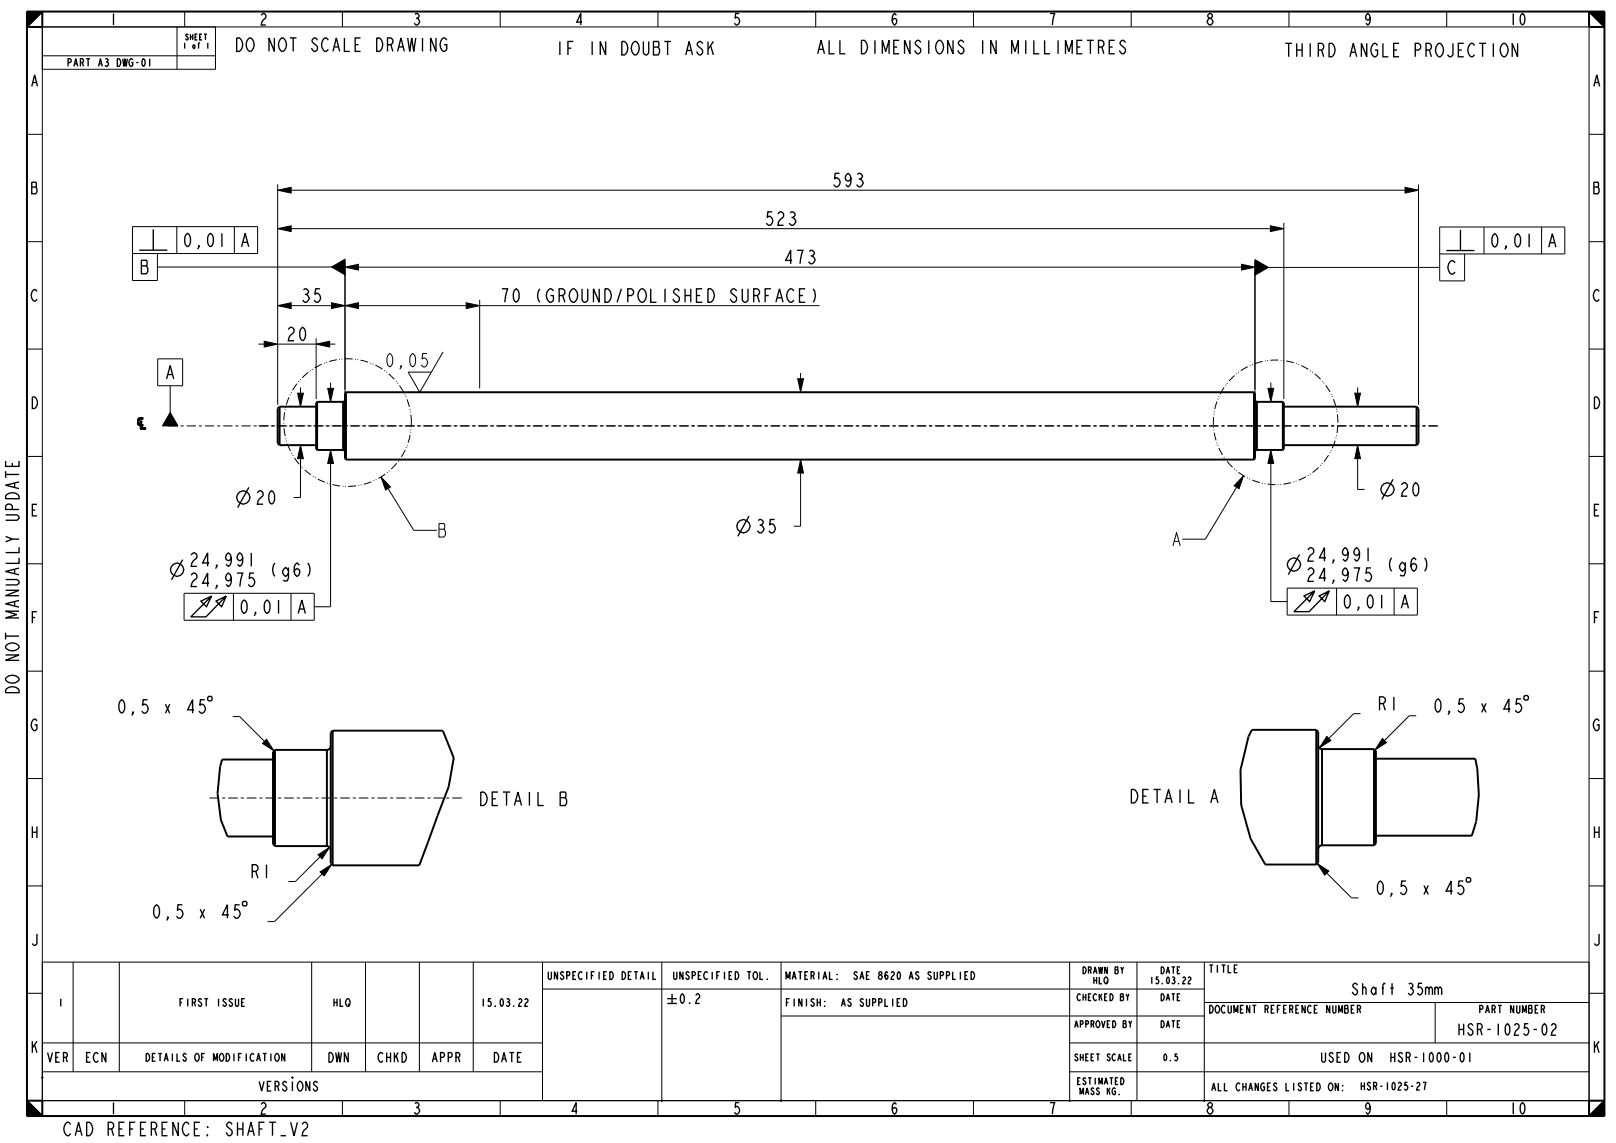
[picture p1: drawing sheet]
<svg xmlns="http://www.w3.org/2000/svg" width="420mm" height="297mm" viewBox="0 0 420 297" stroke-linecap="round" stroke-linejoin="round" font-family="sans-serif">
<g fill="#000">
<path d="M7 3h4l-4 4zM413 3h4v4zM72.2 59.4l3.5-.7v1.5zM72.2 49.4l3.5-.7v1.5zM330.2 58.7l3.5 .7-3.5 .8zM365.2 48.7l3.5 .7-3.5 .8zM72.2 79.4l3.5-.7v1.5zM89.7 69.4l3.5-.7v1.5zM86.2 78.7l3.5 .7-3.5 .8zM89.7 79.4l3.5-.7v1.5zM86.2 69.4l3.5-2v4zM121.2 78.7l3.5 .7-3.5 .8z"/>
<path d="M322.7 68.7l3.5 .7-3.5 .8zM326.2 67.5l3.5 2-3.5 2zM68.7 88.7l3.5 .7-3.5 .8zM82.2 89.4l3.5-.7v1.5zM77.3 102.2h1.5l-.7 3.5zM78.1 115.7l.7 3.5h-1.5zM85.2 100.9h1.5l-.8 3.5zM85.9 116.9l.8 3.5h-1.5zM207.3 98.4h1.5l-.7 3.5zM208.1 119.4l.7 3.5h-1.5zM329.5 100.9h1.5l-.7 3.5zM330.3 116.9l.7 3.5h-1.5z"/>
<path d="M352.1 102.2h1.5l-.8 3.5zM352.8 115.7l.8 3.5h-1.5zM99 123.9l2.5 2.6-1.3 .8zM323.2 123.6l-1.2 3.4-1.3-.8zM68.2 193.2l1.1-1.1 1.9 3zM344.8 191.3l1.1 1.1-3 2zM359.3 191.9l1.1 1.1-3 1.9zM82.7 222.1l3-1.9-2 3zM83.2 226.6l3-2-1.9 3zM342.4 224.4l3 1.9-1.1 1.1zM7 286l4 4h-4zM413 290l4-4v4z"/>
</g>
<g fill="none" stroke="#000" stroke-width=".26">
<path d="M7 3h4l-4 4zM7 7h410v279h-410zM11 3h402v287h-402zM11 14.5h45M46 7v11M48 3v4M56 7v11h-45M89 3v4M130 3v4M171 3v4M212 3v4M253 3v4"/>
<path d="M294 3v4M335 3v4M376 3v4M413 3h4v4zM7 34.9h4M413 34.9h4M46 58.9v7M60.9 58.9v7M72.2 59.4l3.5-.7v1.5zM72.2 49.4l3.5-.7v1.5zM72.2 47.9v57.3M75.7 59.4h254.5"/>
<path d="M75.7 49.4h289.5M330.2 58.7l3.5 .7-3.5 .8zM333.7 57.9v45.8M365.2 48.7l3.5 .7-3.5 .8zM368.7 47.9v57.3M385.7 59v7M400.7 59v7M7 62.8h4M34.4 65.9h32.6v-7h-32.6v14h6.5v-7M40.9 69.4h45.3M72.2 79.4l3.5-.7v1.5zM72.2 79.4h17.5"/>
<path d="M86.2 78.7l3.5 .7-3.5 .8zM86.2 69.4l3.5-2v4zM89.7 69.4l3.5-.7v1.5zM89.7 79.4l3.5-.7v1.5zM89.7 67.9v34.3M93.2 79.4h28M93.2 69.4h229.5M121.2 78.7l3.5 .7-3.5 .8zM124.7 77.9v23M124.7 79.4h88.3M322.7 68.7l3.5 .7-3.5 .8zM326.2 67.5l3.5 2-3.5 2z"/>
<path d="M326.2 67.9v34.3M329.7 69.5h44.5M374.2 66h32.5v-7h-32.5v14h6.5v-7M413 62.8h4M7 90.7h4M67.2 89.4h1.5M68.7 88.7l3.5 .7-3.5 .8zM72.2 89.4h10M82.2 89.4l3.5-.7v1.5zM82.2 87.9v15.8M85.7 89.4h1.5M85.9 99.4v1.5"/>
<path d="M115.2 91.4l-6.1 10.5-3-5.2h6M207.3 98.4h1.5l-.7 3.5zM208.1 96.9v1.5M330.3 99.4v1.5M413 90.7h4M7 118.6h4M77.3 102.2h1.5l-.7 3.5zM78.1 115.7l.7 3.5h-1.5zM78.1 100.7v1.5M78.1 119.2v10.1h-1.8M85.2 100.9h1.5l-.8 3.5zM85.9 116.9l.8 3.5h-1.5z"/>
<path d="M208.1 119.4l.7 3.5h-1.5zM329.5 100.9h1.5l-.7 3.5zM330.3 116.9l.7 3.5h-1.5zM352.1 102.2h1.5l-.8 3.5zM352.8 115.7l.8 3.5h-1.5zM352.8 119.2v8h1.8M352.8 100.7v1.5M413 118.6h4M85.9 120.4v37.3h-4.2M99 123.9l2.5 2.6-1.3 .8zM100.8 126.9l6.7 10.9h6M208.1 122.9v13.8h-1.8"/>
<path d="M321.4 126.6l-8.1 13.5h-6M323.2 123.6l-1.2 3.4-1.3-.8zM330.3 120.4v35.9h4.2M7 146.5h4M47.8 154.2h33.9v7h-33.9zM60.7 154.2v7M75.6 154.2v7M334.5 152.8h33.9v7h-33.9zM347.4 152.8v7M362.3 152.8v7M413 146.5h4M7 174.4h4"/>
<path d="M413 174.4h4M60.5 186.2h1.8l6.4 6.4M68.2 193.2l1.1-1.1 1.9 3zM344.8 191.3l1.1 1.1-3 2zM353.6 185.4h-1.8l-6.4 6.5M359.3 191.9l1.1 1.1-3 1.9zM368.1 186h-1.8l-6.5 6.4M7 202.3h4M413 202.3h4M7 230.2h4M82.7 222.1l3-1.9-2 3zM83.2 222.6l-6.4 6.5h-1.8"/>
<path d="M83.2 226.6l3-2-1.9 3zM83.7 227.1l-12.4 12.4h-1.8M342.4 224.4l3 1.9-1.1 1.1zM344.8 226.9l6.5 6.4h1.8M413 230.2h4M7 258.1h4M11 250h402M19 250v28.5M31 250v28.5M81 250v28.5M95 250v28.5M109 250v28.5"/>
<path d="M123 250v28.5M141 257h172M141 250v36M172 250v36M203 250v36M278 250v36M295.5 250v36M313 250v36M413 258.1h4M11 271h130M11 278.5h130M203 264h110"/>
<path d="M278 271h135M278 278.5h135M313 260.5h100M373 260.5v10.5M7 286l4 4h-4zM48 286v4M89 286v4M130 286v4M171 286v4M212 286v4M253 286v4M294 286v4"/>
<path d="M335 286v4M376 286v4M413 290l4-4v4z"/>
</g>
<g fill="none" stroke="#000" stroke-width=".51">
<path d="M7 7l4-4v4zM7 3h410v287h-410zM413 3l4 4h-4zM72.7 105.7l-.5 .5v9l.5 .5M72.7 105.7v10M72.7 115.7h9.5M72.7 105.7h9.5M82.4 104.4l-.2 .3v12l.2 .2M82.4 104.4v12.5M82.4 116.9h6.8M82.4 104.4h6.8M89.2 116.9l.2 .1 .3 .4"/>
<path d="M89.2 104.4v12.5M89.7 103.9l-.3 .5h-.2M89.9 101.9l-.2 .3v17l.2 .2M89.9 101.9v17.5M89.9 119.4h236M89.9 101.9h236M325.9 101.9l.3 .3v17l-.3 .2M325.9 101.9v17.5M326.2 103.9l.2 .5h.3M326.7 116.9l-.3 .1-.2 .4M326.7 116.9h6.7M326.7 104.4h6.7"/>
<path d="M326.7 104.4v12.5M333.4 104.4l.3 .3v12l-.3 .2M333.4 104.4v12.5M333.7 115.7h34.5M333.7 105.7h34.5M368.2 105.7l.5 .5v9l-.5 .5M368.2 105.7v10M71 197.4h-13.3l-.5 1.8-.7 7 .9 6.8 1.7 4.4h11.9M71.5 194.9l-.5 .5v24l.5 .5M71.5 194.9v25M71.5 194.9h13.5M85 194.9v25"/>
<path d="M86 193.9a1 1 0 0 1-1 1M86.5 189.9h28.4l.3 .1 2.7 6.9-1.3 7.5-7.6 20.5h-22.5M86.5 189.9l-.5 .5v34l.5 .5M86.5 189.9v35M342.1 189.6h-16.7l-.9 1.8-2.1 8.7 .2 9.1 2.4 8.7 3.8 6.7h13.3M342.1 189.6v35M342.1 189.6l.5 .5v34l-.5 .5M342.6 193.6a1 1 0 0 0 1 1M343.6 194.6v25M343.6 194.6h13.5M357.1 194.6v25M357.1 194.6l.5 .5v24l-.5 .5"/>
<path d="M357.6 197.1h25.8l.6 2.7 .3 6.8-.6 6.9-1.2 3.6h-24.9M71.5 219.9h13.5M85 219.9a1 1 0 0 1 1 1M343.6 219.6a1 1 0 0 0-1 1M343.6 219.6h13.5M10.8 279.8l.4 .4M11.2 279.8l-.4 .4M75.8 279.8l.4 .4M76.2 279.8l-.4 .4M7 286h4v4zM171.8 285.8l.4 .4M172.2 285.8l-.4 .4"/>
<path d="M202.8 285.8l.4 .4M203.2 285.8l-.4 .4M277.8 285.8l.4 .4M278.2 285.8l-.4 .4M413 286h4l-4 4z"/>
</g>
<g fill="none" stroke="#000" stroke-width=".35">
<path d="M61.5 9.9a1.2 1.2 0 0 1 1.4 .8 2.17 2.17 0 0 1-.7 2.7h-.7zM116.1 10.4l-.5-.5a1.15 1.15 0 0 0-1.1 .8 2.17 2.17 0 0 0 .7 2.7h.4l.5-.6v-1.2h-.7M212.5 14l.9-3.5 .9 3.5M212.9 12.8h1M292.5 11.1l-.5-.6a.8 .8 0 0 0-.9 .9l.5 .5a1.23 1.23 0 0 1 .7 1.8l-.3 .3a1.15 1.15 0 0 1-1.1-.9M334 11.3h1.8M394.4 11.3v3.5l-1.4-3.5v3.5M39.8 59.6v5.4M379.6 59.7v5.4M36.2 65h7.3M48.4 60.9l.4-.3a2.28 2.28 0 0 1 0 3.5 2.38 2.38 0 0 1-.4-3.2zM51.7 64.1l-.2-.3h.2v.3l-.3 .6"/>
<path d="M54.3 60.9l.4-.3a2.28 2.28 0 0 1 0 3.5 2.38 2.38 0 0 1-.4-3.2zM57.7 60.6v3.5M207.8 76.8h.9M209.3 75h-1.5v3.5h1.5M211.3 75a2.96 2.96 0 0 1 0 3.5M375.9 65.1h7.3M388.1 61l.4-.3a2.28 2.28 0 0 1 0 3.5 2.38 2.38 0 0 1-.4-3.2zM391.5 64.2l-.2-.3h.2v.3l-.4 .6M394.1 61l.3-.3a2.28 2.28 0 0 1 0 3.5 2.38 2.38 0 0 1-.3-3.2zM397.4 60.7v3.5M1.5 119.8v1.4h3.5v-1.4M3.2 120.3v.9"/>
<path d="M64.7 126.6l-2.9 5.3M194.7 134.1l-2.9 5.3M362.1 124.5l-3 5.3M47.5 145.4l-2.9 5.3M55 154.9l-2.8 1.3 1.5 1.5 1.3-2.8-5.4 5.4h3.9l5.3-5.4-2.7 1.3 1.5 1.5 1.2-2.8M63.1 156.2l.4-.3a2.28 2.28 0 0 1 0 3.5 2.37 2.37 0 0 1-.4-3.2zM66.4 159.4l-.1-.3h.1v.3l-.3 .6M69 156.2l.4-.3a2.28 2.28 0 0 1 0 3.5 2.37 2.37 0 0 1-.4-3.2zM72.4 155.9v3.5M337.7 144.1l-2.9 5.2M341.7 153.5l-2.8 1.4 1.5 1.4 1.3-2.8-5.4 5.4h3.9l5.3-5.4-2.6 1.4 1.4 1.4 1.2-2.8M349.8 154.9l.4-.3a2.28 2.28 0 0 1 0 3.5 2.38 2.38 0 0 1-.4-3.2z"/>
<path d="M353.1 158.1l-.1-.3h.1v.3l-.3 .6M355.8 154.9l.3-.3a2.28 2.28 0 0 1 0 3.5 2.37 2.37 0 0 1-.3-3.2zM359.1 154.6v3.5M1.7 178.9a2.23 2.23 0 0 1 3.3 .4v.7h-3.5v-.7zM43 183l1.1 2.3M44.1 183l-1.1 2.3M50.4 184.4h-1.6l1.3-2.6v3.5M53.2 181.8h-1.1l-.2 1.5 .4-.3a1.17 1.17 0 0 1 1.1 1.2 1.17 1.17 0 0 1-1.1 1.1l-.6-.6M54.3 180.9h.5l.3 .3v.6l-.3 .3h-.5l-.3-.3v-.6zM385.1 182.8l1.1 2.3M386.2 182.8l-1.1 2.3M392.5 184.2h-1.6l1.3-2.6v3.5"/>
<path d="M395.3 181.6h-1.1l-.2 1.5 .4-.3a1.17 1.17 0 0 1 1.1 1.1 1.17 1.17 0 0 1-1.1 1.2l-.6-.6M396.1 181l.3-.3h.5l.3 .3v.6l-.3 .3h-.5l-.3-.3zM52 236.3l1.2 2.3M53.2 236.3l-1.2 2.3M59.5 237.7h-1.7l1.3-2.6v3.5M62.3 235.1h-1.1l-.2 1.5 .3-.3a1.17 1.17 0 0 1 1.2 1.1 1.17 1.17 0 0 1-1.2 1.2l-.5-.6M63.3 234.2h.6l.3 .3v.6l-.3 .3h-.6l-.3-.3v-.6zM370.1 230.1l1.1 2.3M371.2 230.1l-1.1 2.3M377.5 231.6h-1.6l1.3-2.7v3.5M380.3 228.9h-1.1l-.2 1.5 .4-.3a1.17 1.17 0 0 1 1.1 1.2 1.17 1.17 0 0 1-1.1 1.1l-.6-.6M381.4 228.1h.5l.3 .2v.6l-.3 .3h-.5l-.3-.3v-.6z"/>
<path d="M169.7 252.5v2h.8M173.4 259.5h2.5M174.7 258.2v2.5M177.1 258.5l.2-.3a1.69 1.69 0 0 1 0 2.5 1.77 1.77 0 0 1-.2-2.2zM180.8 258.7l.4-.5h.3l.3 .5a.97 .97 0 0 1-.6 1l-.4 1h1M217.5 254.3l.1 .2zM217.5 253.2l.1 .1zM234.8 259.5a1.01 1.01 0 0 1 .9 1 1.01 1.01 0 0 1-.9 1zM250.8 253.5h.5M251.6 252.5h-.8v2h.8M252.4 252.5a1.01 1.01 0 0 1 .9 1 1.01 1.01 0 0 1-.9 1zM38 273.7a1.01 1.01 0 0 1 .9 1 1.01 1.01 0 0 1-.9 1z"/>
<path d="M74 273.7v2l-.8-2v2M173.4 260.7h2.5M179.2 260.5l.1 .2zM343.5 273.5v2.1l.4 .4h.2l.4-.4v-2.1M351.2 262.2h.5M352 261.2h-.8v2h.8M352.8 262.2h.5l.3-.3v-.3l-.3-.4h-.5v2M353.3 262.2l.3 1M18.3 292.2l-.5-.6a1.15 1.15 0 0 0-1 .9 2.17 2.17 0 0 0 .7 2.6h.3l.5-.6M347.8 281.4v2l-.8-2v2M348.9 283.2l.1 .2zM348.9 282.1l.1 .1z"/>
<circle cx="63.2" cy="129.3" r="1.72"/>
<circle cx="193.2" cy="136.7" r="1.72"/>
<circle cx="360.6" cy="127.2" r="1.72"/>
<circle cx="46" cy="148" r="1.72"/>
<circle cx="336.3" cy="146.7" r="1.72"/>
</g>
<path d="M106.9 109.8a16.6 16.6 0 0 0-24.4-14.6 16.6 16.6 0 0 0-1.4 28.4 16.6 16.6 0 0 0 25.7-12.2l.1-1.6M347.7 109.7a16.2 16.2 0 0 0-23.8-14.2 16.2 16.2 0 0 0-1.4 27.7 16.2 16.2 0 0 0 25.1-11.8l.1-1.7" fill="none" stroke="#000" stroke-width=".26" stroke-dasharray="2.1 .6 .2 .4 .2 .6" stroke-linecap="butt"/>
<!-- layer: 02___PRT_ALL_AXES -->
<path d="M44.2 107.2l2 3.5h-4z" fill="#000"/>
<g fill="none" stroke="#000" stroke-width=".26">
<path d="M41 93.2h6.5v7h-6.5zM43.8 110.7h2.4M44.2 107.2l2 3.5h-4zM44.2 100.2v7M47 110.7h.7M48.5 110.7h2.4M51.7 110.7h.8M53.3 110.7h2.4M56.4 110.7h.8M58 110.7h2.4M61.2 110.7h.8M62.8 110.7h2.4"/>
<path d="M65.9 110.7h.8M67.5 110.7h2.4M70.7 110.7h.8M72.3 110.7h2.3M75.4 110.7h.8M77 110.7h2.4M80.2 110.7h.8M81.7 110.7h2.4M84.9 110.7h.8M86.5 110.7h2.4M89.7 110.7h.8M91.2 110.7h2.4"/>
<path d="M94.4 110.7h.8M96 110.7h2.4M99.2 110.7h.7M100.7 110.7h2.4M103.9 110.7h.8M105.5 110.7h2.4M108.7 110.7h.7M110.2 110.7h2.4M113.4 110.7h.8M115 110.7h2.4M118.1 110.7h.8M119.7 110.7h2.4"/>
<path d="M122.9 110.7h.8M124.5 110.7h2.4M127.6 110.7h.8M129.2 110.7h2.4M132.4 110.7h.8M134 110.7h2.4M137.1 110.7h.8M138.7 110.7h2.4M141.9 110.7h.8M143.4 110.7h2.4M146.6 110.7h.8M148.2 110.7h2.4"/>
<path d="M151.4 110.7h.8M152.9 110.7h2.4M156.1 110.7h.8M157.7 110.7h2.4M160.9 110.7h.7M162.4 110.7h2.4M165.6 110.7h.8M167.2 110.7h2.4M170.4 110.7h.7M171.9 110.7h2.4M175.1 110.7h.8M176.7 110.7h2.4"/>
<path d="M179.9 110.7h.7M181.4 110.7h2.4M184.6 110.7h.8M186.2 110.7h2.4M189.3 110.7h.8M190.9 110.7h2.4M194.1 110.7h.8M195.7 110.7h2.4M198.8 110.7h.8M200.4 110.7h2.4M203.6 110.7h.8M205.1 110.7h2.4"/>
<path d="M208.3 110.7h.8M209.9 110.7h2.4M213.1 110.7h.8M214.6 110.7h2.4M217.8 110.7h.8M219.4 110.7h2.4M222.6 110.7h.8M224.1 110.7h2.4M227.3 110.7h.8M228.9 110.7h2.4M232.1 110.7h.7M233.6 110.7h2.4"/>
<path d="M236.8 110.7h.8M238.4 110.7h2.4M241.6 110.7h.7M243.1 110.7h2.4M246.3 110.7h.8M247.9 110.7h2.4M251 110.7h.8M252.6 110.7h2.4M255.8 110.7h.8M257.4 110.7h2.4M260.5 110.7h.8M262.1 110.7h2.4"/>
<path d="M265.3 110.7h.8M266.9 110.7h2.3M270 110.7h.8M271.6 110.7h2.4M274.8 110.7h.8M276.3 110.7h2.4M279.5 110.7h.8M281.1 110.7h2.4M284.3 110.7h.8M285.8 110.7h2.4M289 110.7h.8M290.6 110.7h2.4"/>
<path d="M293.8 110.7h.7M295.3 110.7h2.4M298.5 110.7h.8M300.1 110.7h2.4M303.3 110.7h.7M304.8 110.7h2.4M308 110.7h.8M309.6 110.7h2.4M312.7 110.7h.8M314.3 110.7h2.4M317.5 110.7h.8M319.1 110.7h2.4"/>
<path d="M322.2 110.7h.8M323.8 110.7h2.4M327 110.7h.8M328.6 110.7h2.4M331.7 110.7h.8M333.3 110.7h2.4M336.5 110.7h.8M338 110.7h2.4M341.2 110.7h.8M342.8 110.7h2.4M346 110.7h.8M347.5 110.7h2.4"/>
<path d="M350.7 110.7h.8M352.3 110.7h2.4M355.5 110.7h.7M357 110.7h2.4M360.2 110.7h.8M361.8 110.7h2.4M365 110.7h.7M366.5 110.7h2.4M369.7 110.7h.8M371.3 110.7h2.4"/>
</g>
<!-- layer: 03___PRT_ALL_CURVES -->
<g fill="none" stroke="#000" stroke-width=".26">
<path d="M67.2 110.7h2.4M70.4 110.7h.7M71.9 110.7h2.4M75.1 110.7h.8M76.7 110.7h2.4M79.9 110.7h.7M81.4 110.7h2.4M84.6 110.7h.8M86.2 110.7h2.4M89.4 110.7h.7M90.9 110.7h2.4M94.1 110.7h.8"/>
<path d="M95.7 110.7h2.4M98.9 110.7h.7M100.4 110.7h2.4M103.6 110.7h.8M105.2 110.7h2.4M108.4 110.7h.7M109.9 110.7h2.4M113.1 110.7h.8M114.7 110.7h2.4M117.9 110.7h.8M119.4 110.7h2.4M122.6 110.7h.8"/>
<path d="M124.2 110.7h2.4M127.4 110.7h.8M128.9 110.7h2.4M132.1 110.7h.8M133.7 110.7h2.4M136.9 110.7h.8M138.4 110.7h2.4M141.6 110.7h.8M143.2 110.7h2.4M146.4 110.7h.8M147.9 110.7h2.4M151.1 110.7h.8"/>
<path d="M152.7 110.7h2.4M155.9 110.7h.8M157.4 110.7h2.4M160.6 110.7h.8M162.2 110.7h2.4M165.4 110.7h.8M166.9 110.7h2.5M170.1 110.7h.8M171.7 110.7h2.4M174.9 110.7h.8M176.5 110.7h2.4M179.6 110.7h.8"/>
<path d="M181.2 110.7h2.4M184.4 110.7h.8M186 110.7h2.4M189.1 110.7h.8M190.7 110.7h2.4M193.9 110.7h.8M195.5 110.7h2.4M198.6 110.7h.8M200.2 110.7h2.4M203.4 110.7h.8M205 110.7h2.4M208.1 110.7h.8"/>
<path d="M209.7 110.7h2.4M212.9 110.7h.8M214.5 110.7h2.4M217.6 110.7h.8M219.2 110.7h2.4M222.4 110.7h.8M224 110.7h2.4M227.2 110.7h.7M228.7 110.7h2.4M231.9 110.7h.8M233.5 110.7h2.4M236.7 110.7h.7"/>
<path d="M238.2 110.7h2.4M241.4 110.7h.8M243 110.7h2.4M246.2 110.7h.7M247.7 110.7h2.4M250.9 110.7h.8M252.5 110.7h2.4M255.7 110.7h.7M257.2 110.7h2.4M260.4 110.7h.8M262 110.7h2.4M265.2 110.7h.7"/>
<path d="M266.7 110.7h2.4M269.9 110.7h.8M271.5 110.7h2.4M274.7 110.7h.8M276.2 110.7h2.4M279.4 110.7h.8M281 110.7h2.4M284.2 110.7h.8M285.7 110.7h2.4M288.9 110.7h.8M290.5 110.7h2.4M293.7 110.7h.8"/>
<path d="M295.2 110.7h2.4M298.4 110.7h.8M300 110.7h2.4M303.2 110.7h.8M304.7 110.7h2.4M307.9 110.7h.8M309.5 110.7h2.4M312.7 110.7h.8M314.2 110.7h2.4M317.4 110.7h.8M319 110.7h2.4M322.2 110.7h.8"/>
<path d="M323.7 110.7h2.5M326.9 110.7h.8M328.5 110.7h2.4M331.7 110.7h.8M333.3 110.7h2.4M336.4 110.7h.8M338 110.7h2.4M341.2 110.7h.8M342.8 110.7h2.4M345.9 110.7h.8M347.5 110.7h2.4M350.7 110.7h.8"/>
<path d="M352.3 110.7h2.4M355.4 110.7h.8M357 110.7h2.4M360.2 110.7h.8M361.8 110.7h2.4M364.9 110.7h.8M366.5 110.7h2.4M369.7 110.7h.8M371.3 110.7h2.4M54.4 207.4h2.5M57.7 207.4h.8M59.3 207.4h2.5"/>
<path d="M62.6 207.4h.8M64.1 207.4h2.6M67.4 207.4h.8M69 207.4h2.5M72.3 207.4h.8M73.9 207.4h2.5M77.1 207.4h.8M78.7 207.4h2.5M82 207.4h.8M83.6 207.4h2.5M86.8 207.4h.8M88.4 207.4h2.5"/>
<path d="M91.7 207.4h.8M93.3 207.4h2.5M96.5 207.4h.8M98.1 207.4h2.5M101.4 207.4h.8M103 207.4h2.5M106.3 207.4h.7M107.8 207.4h2.5M111.1 207.4h.8M112.7 207.4h2.5M116 207.4h.7M117.5 207.4h2.5"/>
</g>
<text font-size="5.3" x="35.3" y="111.5">℄</text>
<g font-size="4.6">
<text x="63.1" y="13.4">DO NOT SCALE DRAWING</text>
<text x="145.8" y="14.3">IF IN DOUBT ASK</text>
<text x="215.3" y="14">ALL DIMENSIONS IN MILLIMETRES</text>
<text x="336.1" y="14.8">THIRD ANGLE PROJECTION</text>
<text x="216" y="48.5">593</text>
<text x="198.5" y="58.5">523</text>
<text x="62.2" y="64.1">A</text>
<text x="402" y="64.2">A</text>
<text x="36.2" y="71.1">B</text>
<text x="203.5" y="68.5">473</text>
<text x="375.9" y="71.2">C</text>
<text x="77.9" y="78.5">35</text>
<text x="129.7" y="78.5">70</text>
<text x="138.4" y="78.5">(GROUND/POLISHED SURFACE)</text>
<text x="74.2" y="88.5">20</text>
<text x="99.8" y="95.4">0,05</text>
<text x="42.7" y="98.5">A</text>
<text x="66.1" y="131">20</text>
<text x="363.5" y="128.9">20</text>
<text x="113.5" y="139.5">B</text>
<text x="196.1" y="138.5">35</text>
<text x="304.3" y="141.8">A</text>
<text x="48.9" y="147.2">24,991</text>
<text x="69.5" y="149.8">(g6)</text>
<text x="339.2" y="145.8">24,991</text>
<text x="359.8" y="148.4">(g6)</text>
<text x="48.9" y="152.4">24,975</text>
<text x="339.2" y="151.1">24,975</text>
<text x="76.9" y="159.4">A</text>
<text x="363.6" y="158.1">A</text>
<text x="5" y="178.2" transform="rotate(-90 5 178.2)">DO NOT MANUALLY UPDATE</text>
<text x="30.2" y="185.3">0,5</text>
<text x="357.8" y="184.6">R1</text>
<text x="372.3" y="185.1">0,5</text>
<text x="124.2" y="209.3">DETAIL B</text>
<text x="293.3" y="208.6">DETAIL A</text>
<text x="64.8" y="228.2">R1</text>
<text x="357.3" y="232.4">0,5</text>
<text x="39.2" y="238.6">0,5</text>
<text x="18" y="295.1">CAD REFERENCE:</text>
<text x="59.1" y="295.1">SHAFT_V2</text>
</g>
<g font-size="3.9">
<text x="28.4" y="6.5">1</text>
<text x="67.4" y="6.5">2</text>
<text x="107.3" y="6.5">3</text>
<text x="149.4" y="6.5">4</text>
<text x="190.4" y="6.5">5</text>
<text x="231.4" y="6.5">6</text>
<text x="272.4" y="6.5">7</text>
<text x="313.4" y="6.5">8</text>
<text x="354.4" y="6.5">9</text>
<text x="392.3" y="6.5">10</text>
<text x="7.9" y="22.5">A</text>
<text x="413.9" y="22.5">A</text>
<text x="7.9" y="50.4">B</text>
<text x="413.9" y="50.4">B</text>
<text x="7.9" y="78.3">C</text>
<text x="413.9" y="78.3">C</text>
<text x="7.9" y="106.2">D</text>
<text x="413.9" y="106.2">D</text>
<text x="7.9" y="134.1">E</text>
<text x="413.9" y="134.1">E</text>
<text x="7.9" y="161.9">F</text>
<text x="413.9" y="161.9">F</text>
<text x="7.9" y="189.8">G</text>
<text x="413.9" y="189.8">G</text>
<text x="7.9" y="217.7">H</text>
<text x="413.9" y="217.7">H</text>
<text x="7.9" y="245.6">J</text>
<text x="413.9" y="245.6">J</text>
<text x="352" y="258.5">Shaft 35mm</text>
<text x="379.8" y="269">HSR-1025-02</text>
<text x="7.9" y="273.5">K</text>
<text x="413.9" y="273.5">K</text>
<text x="28.4" y="289.5">1</text>
<text x="67.4" y="289.5">2</text>
<text x="107.3" y="289.5">3</text>
<text x="148.3" y="289.5">4</text>
<text x="190.4" y="289.5">5</text>
<text x="231.4" y="289.5">6</text>
<text x="272.4" y="289.5">7</text>
<text x="313.4" y="289.5">8</text>
<text x="354.4" y="289.5">9</text>
<text x="392.3" y="289.5">10</text>
</g>
<g font-size="3.3">
<text x="12.2" y="276">VER</text>
<text x="22.2" y="276">ECN</text>
<text x="85.2" y="276">DWN</text>
<text x="98.3" y="276">CHKD</text>
<text x="112.3" y="276">APPR</text>
<text x="128.3" y="276">DATE</text>
<text x="344.6" y="276">USED ON</text>
<text x="361.2" y="276">HSR-1000-01</text>
<text x="67.7" y="283.5">VERSIONS</text>
</g>
<g font-size="2.6">
<text x="17.6" y="17.3">PART</text>
<text x="25.4" y="17.3">A3</text>
<text x="30.4" y="17.3">DWG-0</text>
<text x="38.2" y="17.3">1</text>
<text x="143.3" y="254.5">UNSPECIFIED DETAIL</text>
<text x="175.8" y="254.5">UNSPECIFIED TOL.</text>
<text x="204" y="254.5">MATERIAL:</text>
<text x="220.2" y="254.5">SAE 8620 AS SUPPLIED</text>
<text x="314" y="252.7">TITLE</text>
<text x="15" y="261.5">1</text>
<text x="47.2" y="261.5">FIRST ISSUE</text>
<text x="86.5" y="261.5">HLQ</text>
<text x="125.4" y="261.5">15.03.22</text>
<text x="204" y="261.5">FINISH:</text>
<text x="217.2" y="261.5">AS SUPPLIED</text>
<text x="314" y="263.2">DOCUMENT REFERENCE NUMBER</text>
<text x="384.9" y="263.2">PART NUMBER</text>
<text x="39.1" y="275.7">DETAILS OF MODIFICATION</text>
<text x="314.6" y="283.4">ALL CHANGES LISTED ON:</text>
<text x="354.2" y="283.2">HSR-1025-27</text>
</g>
<g font-size="2.3">
<text x="281.6" y="253">DRAWN BY</text>
<text x="284.2" y="255.6">HLQ</text>
<text x="299.1" y="255.6">15.03.22</text>
<text x="301.7" y="253">DATE</text>
<text x="280.3" y="260">CHECKED BY</text>
<text x="301.7" y="260">DATE</text>
<text x="279.7" y="267">APPROVED BY</text>
<text x="301.7" y="267">DATE</text>
<text x="279.7" y="275.6">SHEET SCALE</text>
<text x="302.3" y="275.6">0.5</text>
<text x="280.3" y="281.8">ESTIMATED</text>
<text x="281" y="284.4">MASS KG.</text>
</g>
<g font-size="2">
<text x="48.2" y="10.4">SHEET</text>
<text x="47.4" y="12.6">1 of 1</text>
</g>
</svg>
